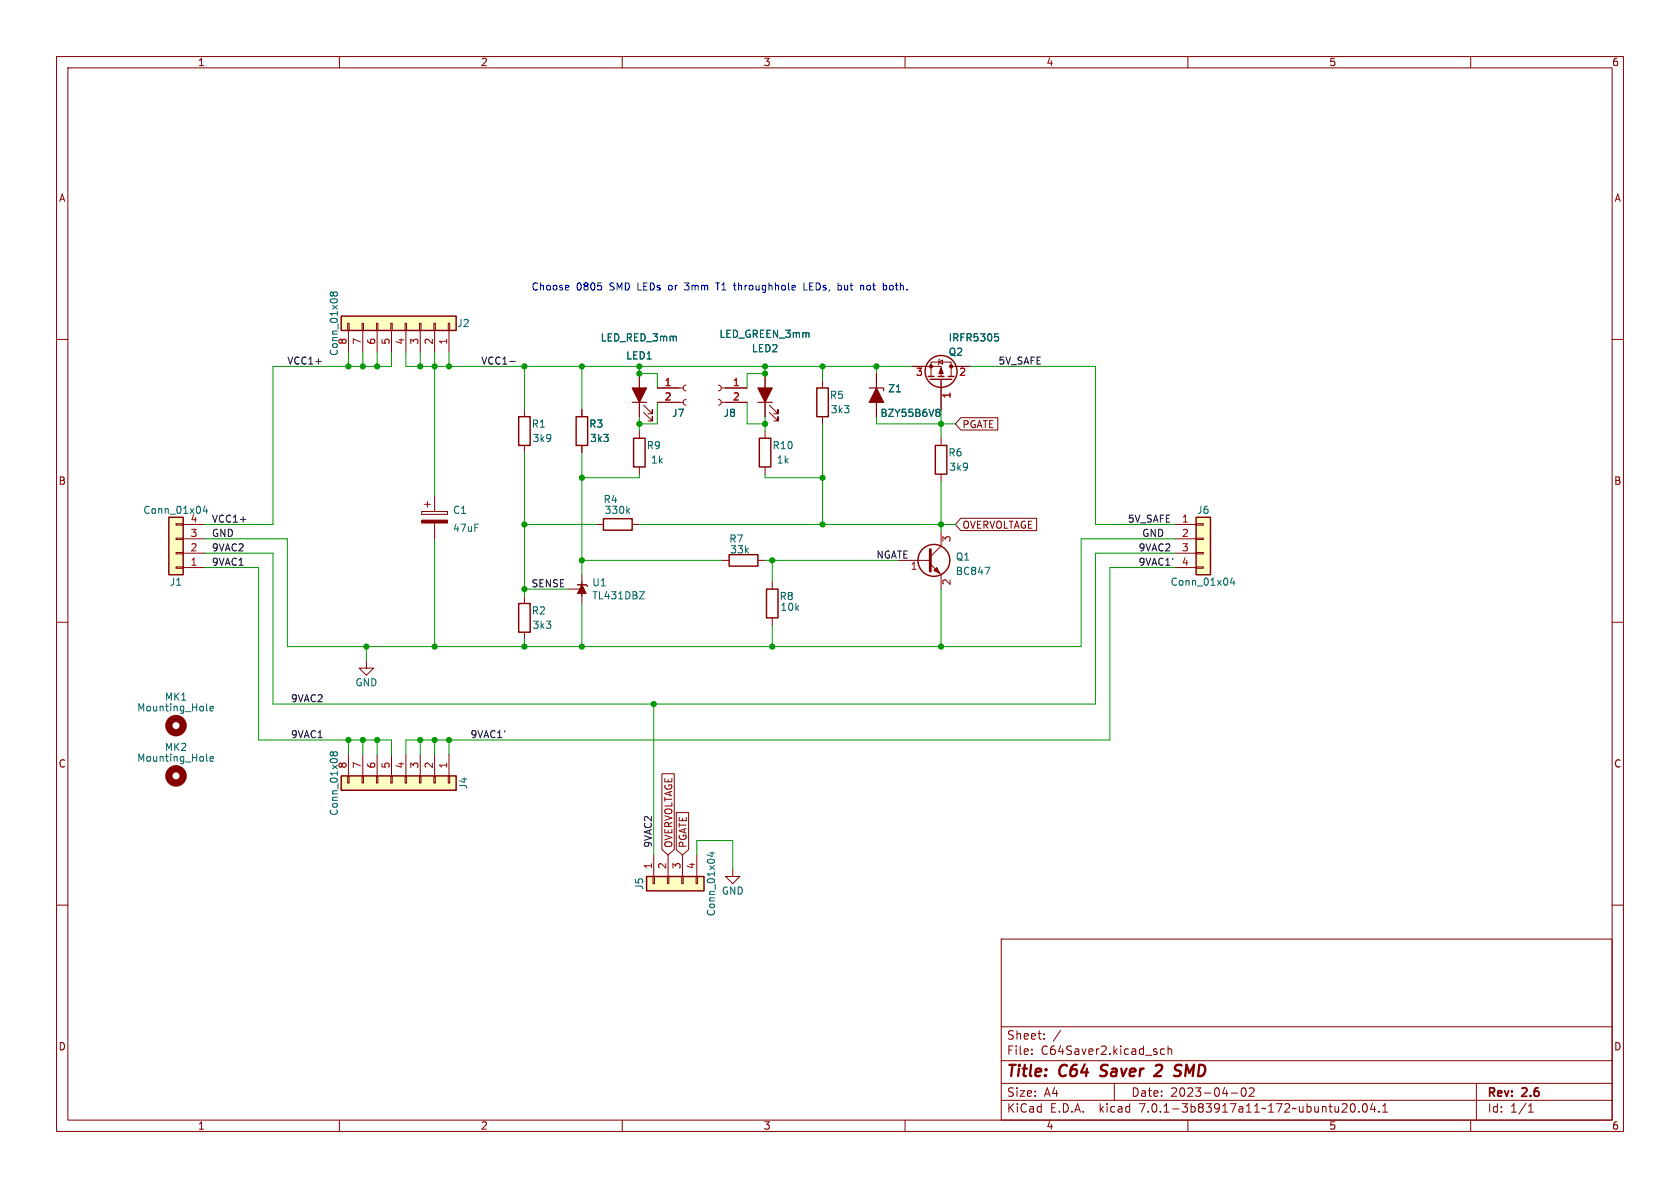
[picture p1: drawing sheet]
<svg xmlns="http://www.w3.org/2000/svg" width="297mm" height="210mm" viewBox="0 0 297 210" stroke-linecap="round" stroke-linejoin="round" font-family="sans-serif">
<g fill="none" stroke="#840000" stroke-width=".18">
<path d="M10 10h277v190h-277zM12 12h273v186h-273zM60 10v2M110 10v2M160 10v2M210 10v2M260 10v2M10 60h2M61.5 57.2h.2v1.2h-.2zM61.6 58.4v3.8M64 57.2h.3v1.2h-.3zM64.1 58.4v3.8"/>
<path d="M66.5 57.2h.3v1.2h-.3zM66.7 58.4v3.8M69.1 57.2h.2v1.2h-.2zM69.2 58.4v3.8M71.6 57.2h.3v1.2h-.3zM71.8 58.4v3.8M74.2 57.2h.2v1.2h-.2zM74.3 58.4v3.8M76.7 57.2h.3v1.2h-.3zM76.8 58.4v3.8M79.2 57.2h.3v1.2h-.3zM79.4 58.4v3.8"/>
<path d="M285 60h2M92.7 72.4v1.3M92.7 78.7v1.3M102.9 72.4v1.3M102.9 78.7v1.3M113 66v7.7M113 76.2v1.3M113.8 72.9l1.5 1.5v-.7v.7h-.7M113.8 71.6l1.5 1.6v-.8v.8h-.7M116.2 71.1h4.6M116.2 68.6h4.6M121.3 70.6l-.4 .1-.1 .4 .1 .4 .4 .1"/>
<path d="M121.3 68.1l-.4 .1-.1 .4 .1 .3 .4 .2M127 70.6l.4 .2 .1 .3-.2 .4-.3 .1M127 68.1l.4 .1 .1 .4-.2 .4-.3 .1M127.5 71.1h4.6M127.5 68.6h4.6M135.3 66v7.7M135.3 76.2v1.3M136 72.9l1.5 1.5v-.7v.7h-.7M136 71.6l1.5 1.6v-.8v.8h-.7M145.4 67.3v1.3M145.4 73.7v1.2M154.9 66v7.7"/>
<path d="M161.3 64.8h5.1v1.7M166 64l.6-.4v.8zM166.1 63.5l-.1 .1v.8l-.1 .1M166.4 67.1v.2M166.4 67.3v5.1M166.4 77.5v1.2M168.1 64.8v-.8h-3.5v2.5M168.1 64.8v1.7M168.1 64.8h3.3M169.8 73.8h6.6v2.2h-6.6l-.9-1.1zM31.1 92.6h1.3v.2h-1.3zM31.1 95.1h1.3v.3h-1.3z"/>
<path d="M31.1 97.7h1.3v.2h-1.3zM32.4 92.7h3.8M32.4 95.3h3.8M32.4 97.8h3.8M74.5 90.4v.5zM74.5 90.9h4.6zM74.5 90.4h4.6zM75.1 89.2h1M75.6 88.6v1.1M76.8 87.6v2.8M76.8 92.5v2.8M79.1 90.4v.5z"/>
<path d="M105.4 92.7h1.3M111.8 92.7h1.2M113 82.6v1.2M127.6 99.1h1.3M134 99.1h1.3M135.3 82.6v1.2M158.7 99.1h5.8M164.5 99.7l1.9 1.9v2.5M166.4 94v2.5l-1.9 1.9M166.4 83.8v1.3M169.8 91.6h13.5v2.2h-13.5l-.9-1.1zM207.6 92.7h3.9"/>
<path d="M207.6 95.3h3.9M207.6 97.8h3.9M211.5 97.7h1.2v.2h-1.2zM211.5 95.1h1.2v.3h-1.2zM211.5 92.6h1.2v.2h-1.2zM10 110h2M31.1 100.2h1.3v.3h-1.3zM32.4 100.3h3.8M64.8 116.8v1.3h1.2l-1.2 1.3-1.3-1.3h1.3M92.7 105.4v1.3M92.7 111.8v1.2M100.3 104.1h2.6"/>
<path d="M102.9 102.9v2.5M102.9 101.6v5.1M136.5 102.9v1.2M136.5 109.2v1.3M207.6 100.3h3.9M211.5 100.2h1.2v.3h-1.2zM285 110h2M61.5 137.2h.2v1.2h-.2zM61.6 133.4v3.8M64 137.2h.3v1.2h-.3zM64.1 133.4v3.8M66.5 137.2h.3v1.2h-.3z"/>
<path d="M66.7 133.4v3.8M69.1 137.2h.2v1.2h-.2zM69.2 133.4v3.8M71.6 137.2h.3v1.2h-.3zM71.8 133.4v3.8M74.2 137.2h.2v1.2h-.2zM74.3 133.4v3.8M76.7 137.2h.3v1.2h-.3zM76.8 133.4v3.8M79.2 137.2h.3v1.2h-.3zM79.4 133.4v3.8M117 136.8h2.2v13.4l-1.1 .9-1.1-.9z"/>
<path d="M10 160h2M115.4 154.9h.3v1.3h-.3zM115.6 151.1v3.8M118 154.9h.2v1.3h-.2zM118.1 151.1v3.8M119.6 143.6h2.1v6.6l-1.1 .9-1-.9zM120.5 154.9h.3v1.3h-.3zM120.6 151.1v3.8M123.1 154.9h.2v1.3h-.2zM123.2 151.1v3.8M129.5 153.7v1.2h1.3l-1.3 1.3-1.2-1.3h1.2M285 160h2"/>
<path d="M177 166h108v32h-108zM60 198v2M110 198v2M160 198v2M177 194.5h108M177 191.5h108M177 187.5h108M177 181.5h108M182.4 186.3v.1M182.4 185.5v.1M184.6 183.6v.1M184.6 182.8v.1"/>
<path d="M197 191.5v3M205.9 185.5l-.5-.1-.3 .3v.4l.2 .2h.6M206.5 185.5l.2-.1 .4 .1v.9M206.5 184.9v1.5M210 198v2M217.6 193.2h1.2M219.6 192.4l.2-.1a.81 .81 0 0 1 .6 .6 .81 .81 0 0 1-.3 .8l-.2 .1a.81 .81 0 0 1-.6-.6 .81 .81 0 0 1 .3-.8zM220.9 192.4l.5-.1 .2 .1 .1 .3-.9 1.1h.9M237.2 196.6h.9M238.1 195.2v.5M238.9 195.2l.2-.1a.81 .81 0 0 1 .6 .6 .81 .81 0 0 1-.3 .8l-.2 .1a.81 .81 0 0 1-.6-.6 .81 .81 0 0 1 .3-.8zM240.2 196.5v.1"/>
<path d="M241.1 195.2l.1-.1a.81 .81 0 0 1 .6 .6 .81 .81 0 0 1-.3 .8l-.1 .1a.81 .81 0 0 1-.6-.6 .81 .81 0 0 1 .3-.8zM242.6 195l-.3 1.1h.9M243 195.6v1M243.8 196.5v.1M244.4 196.6h.9M244.4 195.5l.5-.4v1.5M260 198v2M261 191.5v6.5M270.2 196.6h.9M270.2 195.5l.4-.4v1.5"/>
</g>
<path d="M194.5 190.1l.2 .1M204.6 188.2l-.3 .2M205.3 189.1l-1.3 1.1h1.3M208 188.3l.2-.1 .7 .1M208 189.2l.4 .1a.49 .49 0 0 1 .3 .5 .49 .49 0 0 1-.4 .4h-.5" fill="none" stroke="#840000" stroke-width=".4"/>
<g fill="#ffffc2" stroke="#ffffc2" stroke-width=".18">
<path d="M60.3 55.9h20.3v2.5h-20.3z"/>
<path d="M211.5 91.4h2.5v10.2h-2.5z"/>
<path d="M29.8 91.4h2.6v10.2h-2.6z"/>
<path d="M114.3 154.9h10.2v2.6h-10.2z"/>
<path d="M60.3 137.2h20.3v2.5h-20.3z"/>
</g>
<g fill="none" stroke="#840000" stroke-width=".25">
<path d="M60.3 55.9h20.3v2.5h-20.3zM91.7 73.7h2v5h-2zM101.9 73.7h2v5h-2zM112 77.5h2v5.1h-2zM134.2 77.5h2.1v5.1h-2.1zM144.4 68.6h2v5.1h-2zM164.1 66.5h1M164.5 67.1h3.8M165.4 78.7h2v5.1h-2zM165.9 66.5h1M167.6 66.5h1.1M29.8 91.4h2.6v10.2h-2.6z"/>
<path d="M106.7 91.7h5.1v2h-5.1zM128.9 98h5.1v2.1h-5.1zM211.5 91.4h2.5v10.2h-2.5zM91.7 106.7h2v5.1h-2zM102.1 103.4h1.5l.3 .2M135.5 104.1h2v5.1h-2zM60.3 137.2h20.3v2.5h-20.3zM114.3 154.9h10.2v2.6h-10.2z"/>
<circle cx="166.4" cy="65.7" r="2.82"/>
<circle cx="165.1" cy="99.1" r="2.82"/>
</g>
<g fill="none" stroke="#006464" stroke-width=".18">
<path d="M58.9 51.9l-.2-.3-.3 .3v.2l.2 .2 .3-.2M58.9 51.9l.3-.3h.2l.2 .3v.2l-.2 .2h-.2l-.3-.2M58.9 51.9v.2M175.9 59h.6M176 59.5h.3l.2 .2-.1 .5-.4 .1M165.7 72.3h.2l.3 .3-.3 .3M165.7 72.9h.2M165.9 72.9l.2 .1 .1 .4-.3 .2h-.2M36.2 89.4l-.3 .9h.8M36.5 89.9v.9M110.9 90.3l.4 .5M111.3 89.9l-.5 .5"/>
<path d="M113.1 104.6h.8l-.8 1.3h.8M174.1 100.3h.9l-.6 1.3M217.8 102.1l-.3 .9h.8M218.1 102.6v.9M36.6 134.5l.1 .1M36.6 125.6l.1 .1M37.1 134.1l.6-.1v-.2l-.4-.1-.2 .2 .1 .6h.5M37.1 125.3l.6-.2v-.2l-.4-.1-.2 .2 .1 .6h.5M58.9 133.1l-.2-.2-.3 .2v.4l.2 .1 .3-.2M58.9 133.1v.3M58.9 133.1l.3-.2 .3 .1 .1 .1v.3l-.2 .2h-.2l-.3-.2M125.5 150.8h.8"/>
<path d="M125.9 150.6v.8l-.9-.3"/>
</g>
<path d="M164.5 97.2v3.8" fill="none" stroke="#840000" stroke-width=".51"/>
<g fill="#840000" stroke="#840000" stroke-width=".18">
<path d="M165.1 100.8l.5-.5 .5 1z"/>
<path d="M102.9 103.4l.7 1.5h-1.5z"/>
<path d="M166.4 65l.4 1h-.8z"/>
<path d="M74.5 91.9h4.6v.6h-4.6z"/>
<circle cx="164.6" cy="64.8" r=".28"/>
<circle cx="168.1" cy="64.8" r=".28"/>
</g>
<path d="M111.8 71.1h2.5M134 71.1h2.5M153.7 68.6h2.5v.5" fill="none" stroke="#840000" stroke-width=".2"/>
<g fill="#840000" stroke="#840000" stroke-width=".2">
<path d="M111.8 68.6h2.5l-1.3 2.5z"/>
<path d="M134 68.6h2.5l-1.2 2.5z"/>
<path d="M154.9 68.6l1.3 2.5h-2.5z"/>
</g>
<g fill="none" stroke="#840000" stroke-width="1.3">
<circle cx="31.1" cy="128.3" r="1.27"/>
<circle cx="31.1" cy="137.2" r="1.27"/>
</g>
<path d="M90.1 63.9h1" fill="none" stroke="#0f0f0f" stroke-width=".18"/>
<path d="M126.5 50h.7M140.2 50.4l.3 .1 .1 .2-.6 .2M140.5 51.2l-.3 .1M142.1 50v1.3h.6M148.2 51.2l.3 .1M148.2 50v1.3M148.5 50.4l-.3 .1M152.2 50.4v.9M152.6 50.5l-.3-.1-.1 .2M156.1 50.5l.4-.1 .3 .3M156.8 51l-.3 .3-.4-.1" fill="none" stroke="#0000c2" stroke-width=".18"/>
<g fill="none" stroke="#009600" stroke-width=".18">
<path d="M61.6 62.2v2.6M64.1 62.2v2.6M66.7 62.2v2.6M69.2 62.2v2.6h-20.9v27.9h-12.1M71.8 62.2v2.6h89.5M74.3 62.2v2.6M76.8 62.2v25.4M79.4 62.2v2.6M92.7 64.8v7.6M102.9 64.8v7.6M113 64.8v1.2h3.2v2.6M113 73.7v2.5"/>
<path d="M116.2 71.1v3.8h-3.2M132.1 71.1v3.8h3.2M135.3 64.8v1.2h-3.2v2.6M135.3 73.7v2.5M145.4 64.8v2.5M145.4 74.9v17.8M154.9 73.7v1.2h14M154.9 64.8v1.2M166.4 72.4v5.1M171.4 64.8h22.3v27.9h13.9M36.2 97.8h12.1v26.7h145.4v-26.7h13.9M36.2 95.3h14.6v19h140.3v-19h16.5"/>
<path d="M76.8 95.3v19M92.7 80v25.4M92.7 92.7h12.7M102.9 99.1h24.7M102.9 80v21.6M113 92.7h55.9M113 83.8v.7h-10.1M135.3 99.1h23.4M135.3 83.8v.7h10.1M136.5 99.1v3.8M166.4 85.1v8.9M36.2 100.3h9.5v30.5h23.5v2.6"/>
<path d="M64.8 114.3v2.5M92.7 113v1.3M92.7 104.1h7.6M102.9 106.7v7.6M136.5 110.5v3.8M166.4 104.1v10.2M207.6 100.3h-11.4v30.5h-124.4v2.6M61.6 130.8v2.6M64.1 130.8v2.6M66.7 130.8v2.6M74.3 130.8v2.6M76.8 130.8v2.6"/>
<path d="M79.4 130.8v2.6M115.6 124.5v26.6M123.2 151.1v-2.5h6.3v5.1"/>
</g>
<g fill="#009600" stroke="#009600" stroke-width=".18">
<circle cx="166.4" cy="92.7" r=".46"/>
<circle cx="102.9" cy="84.5" r=".46"/>
<circle cx="102.9" cy="99.1" r=".46"/>
<circle cx="102.9" cy="64.8" r=".46"/>
<circle cx="145.4" cy="92.7" r=".46"/>
<circle cx="113" cy="74.9" r=".46"/>
<circle cx="66.7" cy="64.8" r=".46"/>
<circle cx="76.8" cy="64.8" r=".46"/>
<circle cx="74.3" cy="64.8" r=".46"/>
<circle cx="61.6" cy="64.8" r=".46"/>
<circle cx="64.1" cy="64.8" r=".46"/>
<circle cx="92.7" cy="64.8" r=".46"/>
<circle cx="79.4" cy="64.8" r=".46"/>
<circle cx="135.3" cy="66" r=".46"/>
<circle cx="145.4" cy="84.5" r=".46"/>
<circle cx="135.3" cy="64.8" r=".46"/>
<circle cx="135.3" cy="74.9" r=".46"/>
<circle cx="113" cy="66" r=".46"/>
<circle cx="113" cy="64.8" r=".46"/>
<circle cx="154.9" cy="64.8" r=".46"/>
<circle cx="145.4" cy="64.8" r=".46"/>
<circle cx="76.8" cy="114.3" r=".46"/>
<circle cx="76.8" cy="130.8" r=".46"/>
<circle cx="79.4" cy="130.8" r=".46"/>
<circle cx="66.7" cy="130.8" r=".46"/>
<circle cx="64.1" cy="130.8" r=".46"/>
<circle cx="74.3" cy="130.8" r=".46"/>
<circle cx="64.8" cy="114.3" r=".46"/>
<circle cx="61.6" cy="130.8" r=".46"/>
<circle cx="166.4" cy="114.3" r=".46"/>
<circle cx="166.4" cy="74.9" r=".46"/>
<circle cx="92.7" cy="104.1" r=".46"/>
<circle cx="92.7" cy="114.3" r=".46"/>
<circle cx="92.7" cy="92.7" r=".46"/>
<circle cx="115.6" cy="124.5" r=".46"/>
<circle cx="102.9" cy="114.3" r=".46"/>
<circle cx="136.5" cy="99.1" r=".46"/>
<circle cx="136.5" cy="114.3" r=".46"/>
</g>
<g font-size="2.8" fill="#840000">
<text x="178" y="190.8">Title:</text>
<text x="187.4" y="190.8">C64</text>
<text x="195.3" y="190.8">Saver</text>
<text x="205.5" y="190.8">2</text>
<text x="209.6" y="190.8">SMD</text>
</g>
<g font-size="2.1" fill="#840000">
<text x="178" y="183.9">Sheet:</text>
<text x="186.2" y="183.9">/</text>
<text x="178" y="186.6">File:</text>
<text x="184" y="186.6">C64Saver2.kicad_sch</text>
<text x="178" y="196.8">KiCad</text>
<text x="178" y="194">Size:</text>
<text x="184.6" y="194">A4</text>
<text x="185.7" y="196.8">E.D.A.</text>
<text x="194.4" y="196.8">kicad</text>
<text x="200" y="194">Date:</text>
<text x="201.5" y="196.8">7.0.1-3b83917a11~172~ubuntu20.04.1</text>
<text x="206.9" y="194">2023-04-02</text>
<text x="263" y="194.2">Rev:</text>
<text x="263" y="196.8">Id:</text>
<text x="267" y="196.8">1/1</text>
<text x="269.2" y="194.2">2.6</text>
</g>
<g font-size="1.8" fill="#840000">
<text x="35" y="11.8">1</text>
<text x="85" y="11.8">2</text>
<text x="135" y="11.8">3</text>
<text x="185" y="11.8">4</text>
<text x="235" y="11.8">5</text>
<text x="285" y="11.8">6</text>
<text x="10.4" y="35.8">A</text>
<text x="285.4" y="35.8">A</text>
<text x="10.3" y="85.8">B</text>
<text x="285.3" y="85.8">B</text>
<text x="10.3" y="135.8">C</text>
<text x="285.3" y="135.8">C</text>
<text x="10.3" y="185.8">D</text>
<text x="285.3" y="185.8">D</text>
<text x="35" y="199.8">1</text>
<text x="85" y="199.8">2</text>
<text x="135" y="199.8">3</text>
<text x="185" y="199.8">4</text>
<text x="235" y="199.8">5</text>
<text x="285" y="199.8">6</text>
</g>
<g font-size="1.8" fill="#0000c2">
<text x="94" y="51.4">Choose</text>
<text x="101.9" y="51.4">0805</text>
<text x="107.8" y="51.4">SMD LEDs</text>
<text x="118.4" y="51.4">or</text>
<text x="121.5" y="51.4">3mm</text>
<text x="127.2" y="51.4">T1 throughhole</text>
<text x="142.8" y="51.4">LEDs,</text>
<text x="149" y="51.4">but</text>
<text x="153.1" y="51.4">not</text>
<text x="157.2" y="51.4">both.</text>
</g>
<g font-size="1.8" fill="#006464">
<text x="80.8" y="58">J2</text>
<text x="127.1" y="59.9">LED_GREEN_3mm</text>
<text x="59.9" y="63" transform="rotate(-90 59.9 63)">Conn_01x08</text>
<text x="61.3" y="61" transform="rotate(-90 61.3 61)">8</text>
<text x="106.1" y="60.5">LED_RED_3mm</text>
<text x="110.6" y="63.7">LED1</text>
<text x="132.9" y="62.4">LED2</text>
<text x="167.6" y="63.1">Q2</text>
<text x="167.6" y="60.5">IRFR5305</text>
<text x="146.7" y="70.7">R5</text>
<text x="157" y="69.5">Z1</text>
<text x="93.9" y="75.8">R1</text>
<text x="104.1" y="75.8">R3</text>
<text x="118.8" y="73.9">J7</text>
<text x="127.9" y="73.9">J8</text>
<text x="146.8" y="73.2">3k3</text>
<text x="155.6" y="73.9">BZY55B6V8</text>
<text x="94.1" y="78.3">3k9</text>
<text x="104.3" y="78.3">3k3</text>
<text x="114.3" y="79.6">R9</text>
<text x="115" y="82.1">1k</text>
<text x="136.5" y="79.6">R10</text>
<text x="137.2" y="82.1">1k</text>
<text x="167.6" y="80.8">R6</text>
<text x="167.8" y="83.4">3k9</text>
<text x="106.6" y="89.1">R4</text>
<text x="25.3" y="91">Conn_01x04</text>
<text x="33.6" y="92.5">4</text>
<text x="80" y="91">C1</text>
<text x="80" y="94.2">47uF</text>
<text x="106.8" y="91">330k</text>
<text x="211.6" y="91">J6</text>
<text x="128.9" y="96.1">R7</text>
<text x="129" y="98">33k</text>
<text x="168.9" y="99.3">Q1</text>
<text x="168.9" y="101.8">BC847</text>
<text x="30" y="103.7">J1</text>
<text x="104.7" y="103.8">U1</text>
<text x="104.7" y="106.1">TL431DBZ</text>
<text x="137.8" y="106.2">R8</text>
<text x="206.9" y="103.7">Conn_01x04</text>
<text x="93.9" y="108.8">R2</text>
<text x="94.1" y="111.3">3k3</text>
<text x="137.9" y="108.1">10k</text>
<text x="24.2" y="125.9">Mounting_Hole</text>
<text x="29.1" y="124">MK1</text>
<text x="62.8" y="121.5">GND</text>
<text x="24.2" y="134.8">Mounting_Hole</text>
<text x="29.1" y="132.9">MK2</text>
<text x="61.3" y="135.9" transform="rotate(-90 61.3 135.9)">8</text>
<text x="82.7" y="139.6" transform="rotate(-90 82.7 139.6)">J4</text>
<text x="59.9" y="144.3" transform="rotate(-90 59.9 144.3)">Conn_01x08</text>
<text x="113.9" y="157.4" transform="rotate(-90 113.9 157.4)">J5</text>
<text x="127.5" y="158.3">GND</text>
<text x="126.6" y="162" transform="rotate(-90 126.6 162)">Conn_01x04</text>
</g>
<g font-size="1.8" fill="#a90000">
<text x="63.9" y="61" transform="rotate(-90 63.9 61)">7</text>
<text x="66.4" y="61" transform="rotate(-90 66.4 61)">6</text>
<text x="69" y="61" transform="rotate(-90 69 61)">5</text>
<text x="71.5" y="61" transform="rotate(-90 71.5 61)">4</text>
<text x="74" y="61" transform="rotate(-90 74 61)">3</text>
<text x="76.6" y="61" transform="rotate(-90 76.6 61)">2</text>
<text x="79.1" y="61" transform="rotate(-90 79.1 61)">1</text>
<text x="117.4" y="68.3">1</text>
<text x="117.4" y="70.9">2</text>
<text x="129.5" y="68.3">1</text>
<text x="129.5" y="70.9">2</text>
<text x="161.9" y="66.7">3</text>
<text x="168.3" y="70.5" transform="rotate(-90 168.3 70.5)">1</text>
<text x="169.5" y="66.7">2</text>
<text x="33.6" y="95">3</text>
<text x="168.3" y="95.9" transform="rotate(-90 168.3 95.9)">3</text>
<text x="208.9" y="92.5">1</text>
<text x="208.9" y="95">2</text>
<text x="33.6" y="100.1">1</text>
<text x="33.6" y="97.5">2</text>
<text x="160.9" y="101">1</text>
<text x="208.9" y="97.5">3</text>
<text x="208.9" y="100.1">4</text>
<text x="168.3" y="103.5" transform="rotate(-90 168.3 103.5)">2</text>
<text x="63.9" y="135.9" transform="rotate(-90 63.9 135.9)">7</text>
<text x="66.4" y="135.9" transform="rotate(-90 66.4 135.9)">6</text>
<text x="69" y="135.9" transform="rotate(-90 69 135.9)">5</text>
<text x="71.5" y="135.9" transform="rotate(-90 71.5 135.9)">4</text>
<text x="74" y="135.9" transform="rotate(-90 74 135.9)">3</text>
<text x="76.6" y="135.9" transform="rotate(-90 76.6 135.9)">2</text>
<text x="79.1" y="135.9" transform="rotate(-90 79.1 135.9)">1</text>
<text x="115.3" y="153.7" transform="rotate(-90 115.3 153.7)">1</text>
<text x="117.9" y="153.7" transform="rotate(-90 117.9 153.7)">2</text>
<text x="120.4" y="153.7" transform="rotate(-90 120.4 153.7)">3</text>
<text x="122.9" y="153.7" transform="rotate(-90 122.9 153.7)">4</text>
</g>
<g font-size="1.8" fill="#0f0f0f">
<text x="37.5" y="95">GND</text>
<text x="201.9" y="95">GND</text>
</g>
<g font-size="1.7" fill="#0f0f0f">
<text x="50.8" y="64.5">VCC1+</text>
<text x="85.1" y="64.5">VCC1-</text>
<text x="176.5" y="64.5">5V_SAFE</text>
<text x="37.5" y="92.5">VCC1+</text>
<text x="199.4" y="92.5">5V_SAFE</text>
<text x="37.5" y="97.5">9VAC2</text>
<text x="37.5" y="100.1">9VAC1</text>
<text x="154.9" y="98.8">NGATE</text>
<text x="201.3" y="97.5">9VAC2</text>
<text x="201.3" y="100.1">9VAC1'</text>
<text x="94" y="103.9">SENSE</text>
<text x="51.4" y="124.2">9VAC2</text>
<text x="51.4" y="130.6">9VAC1</text>
<text x="83.2" y="130.6">9VAC1'</text>
<text x="115.3" y="149.9" transform="rotate(-90 115.3 149.9)">9VAC2</text>
</g>
<g font-size="1.7" fill="#840000">
<text x="170.2" y="75.8">PGATE</text>
<text x="170.2" y="93.6">OVERVOLTAGE</text>
<text x="119" y="149.9" transform="rotate(-90 119 149.9)">OVERVOLTAGE</text>
<text x="121.6" y="149.9" transform="rotate(-90 121.6 149.9)">PGATE</text>
</g>
</svg>
